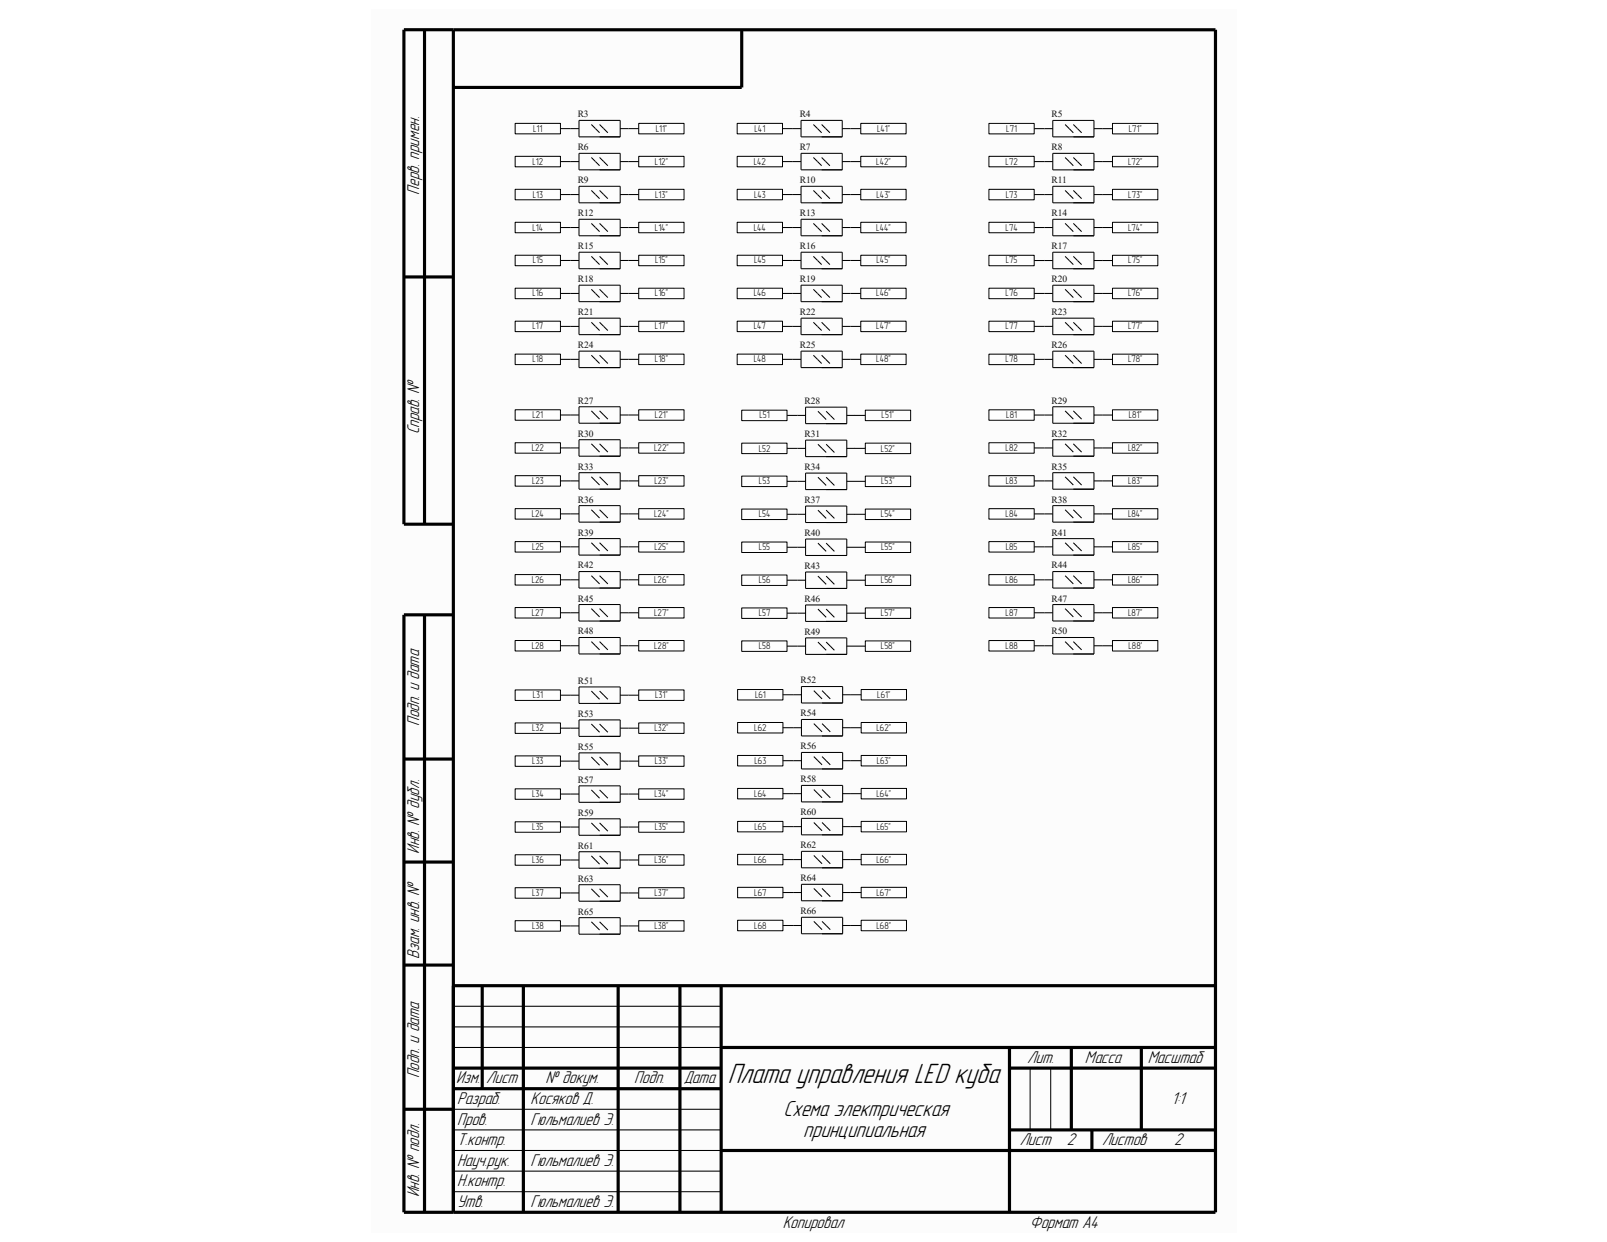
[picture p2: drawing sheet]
<svg xmlns="http://www.w3.org/2000/svg" width="279mm" height="216mm" viewBox="0 0 279 216" stroke-linecap="round" stroke-linejoin="round" font-family="sans-serif">
<path d="M64.5 1.6h150.4v212.7h-150.4z" fill-rule="evenodd" fill="#fcfcfc"/>
<g fill="none" stroke="#000" stroke-width=".55">
<path d="M73.8 5.2v85.9M78.8 5.2v205.5M129 5.2v10h-50.2M70.2 48.1h8.6M78.8 91.1h-8.6v-85.9h141.1v205.5h-141.1v-103.8h8.6M73.8 106.9v103.8M70.2 131.9h8.6M70.2 149.9h8.6M70.2 167.8h8.6M78.8 171.3h132.5M83.8 171.3v18M91 171.3v39.4"/>
<path d="M107.5 171.3v39.4M118.2 171.3v39.4M125.4 171.3v39.4M70.2 192.8h8.6M78.8 185.7h46.6M78.8 189.3h46.6M125.4 182.1h85.9M125.4 200h85.9M175.5 185.7h35.8M175.5 182.1v28.6M175.5 196.4h35.8M186.3 182.1v14.3"/>
<path d="M189.8 196.4v3.6M198.4 182.1v14.3"/>
</g>
<path d="M78.8 178.5h46.6M78.8 174.9h46.6M78.8 200h46.6M78.8 196.4h46.6M78.8 192.8h46.6M78.8 182.1h46.6M179.1 185.7v10.7M182.7 185.7v10.7M78.8 207.2h46.6M78.8 203.6h46.6" fill="none" stroke="#000" stroke-width=".18"/>
<path d="M89.6 21.4h7.8v1.9h-7.8z" fill-rule="evenodd" fill="#fefefe"/>
<path d="M89.6 21.4h7.8v1.9h-7.8z" fill="none" stroke="#000" stroke-width=".17"/>
<path d="M89.6 27.2h7.8v1.8h-7.8z" fill-rule="evenodd" fill="#fefefe"/>
<path d="M89.6 27.2h7.8v1.8h-7.8z" fill="none" stroke="#000" stroke-width=".17"/>
<path d="M89.6 32.9h7.8v1.8h-7.8z" fill-rule="evenodd" fill="#fefefe"/>
<path d="M89.6 32.9h7.8v1.8h-7.8z" fill="none" stroke="#000" stroke-width=".17"/>
<path d="M89.6 38.6h7.8v1.9h-7.8z" fill-rule="evenodd" fill="#fefefe"/>
<path d="M89.6 38.6h7.8v1.9h-7.8z" fill="none" stroke="#000" stroke-width=".17"/>
<path d="M89.6 44.4h7.8v1.8h-7.8z" fill-rule="evenodd" fill="#fefefe"/>
<path d="M89.6 44.4h7.8v1.8h-7.8z" fill="none" stroke="#000" stroke-width=".17"/>
<path d="M89.6 50.1h7.8v1.8h-7.8z" fill-rule="evenodd" fill="#fefefe"/>
<path d="M89.6 50.1h7.8v1.8h-7.8z" fill="none" stroke="#000" stroke-width=".17"/>
<path d="M89.6 55.8h7.8v1.8h-7.8z" fill-rule="evenodd" fill="#fefefe"/>
<path d="M89.6 55.8h7.8v1.8h-7.8z" fill="none" stroke="#000" stroke-width=".17"/>
<path d="M89.6 61.6h7.8v1.8h-7.8z" fill-rule="evenodd" fill="#fefefe"/>
<path d="M89.6 61.6h7.8v1.8h-7.8z" fill="none" stroke="#000" stroke-width=".17"/>
<path d="M89.6 71.2h7.8v1.9h-7.8z" fill-rule="evenodd" fill="#fefefe"/>
<path d="M89.6 71.2h7.8v1.9h-7.8z" fill="none" stroke="#000" stroke-width=".17"/>
<path d="M89.6 77h7.8v1.8h-7.8z" fill-rule="evenodd" fill="#fefefe"/>
<path d="M89.6 77h7.8v1.8h-7.8z" fill="none" stroke="#000" stroke-width=".17"/>
<path d="M89.6 82.7h7.8v1.8h-7.8z" fill-rule="evenodd" fill="#fefefe"/>
<path d="M89.6 82.7h7.8v1.8h-7.8z" fill="none" stroke="#000" stroke-width=".17"/>
<path d="M89.6 88.4h7.8v1.8h-7.8z" fill-rule="evenodd" fill="#fefefe"/>
<path d="M89.6 88.4h7.8v1.8h-7.8z" fill="none" stroke="#000" stroke-width=".17"/>
<path d="M89.6 94.1h7.8v1.9h-7.8z" fill-rule="evenodd" fill="#fefefe"/>
<path d="M89.6 94.1h7.8v1.9h-7.8z" fill="none" stroke="#000" stroke-width=".17"/>
<path d="M89.6 99.9h7.8v1.8h-7.8z" fill-rule="evenodd" fill="#fefefe"/>
<path d="M89.6 99.9h7.8v1.8h-7.8z" fill="none" stroke="#000" stroke-width=".17"/>
<path d="M89.6 105.6h7.8v1.8h-7.8z" fill-rule="evenodd" fill="#fefefe"/>
<path d="M89.6 105.6h7.8v1.8h-7.8z" fill="none" stroke="#000" stroke-width=".17"/>
<path d="M89.6 111.3h7.8v1.9h-7.8z" fill-rule="evenodd" fill="#fefefe"/>
<path d="M89.6 111.3h7.8v1.9h-7.8z" fill="none" stroke="#000" stroke-width=".17"/>
<path d="M89.6 119.9h7.8v1.9h-7.8z" fill-rule="evenodd" fill="#fefefe"/>
<path d="M89.6 119.9h7.8v1.9h-7.8z" fill="none" stroke="#000" stroke-width=".17"/>
<path d="M89.6 125.7h7.8v1.8h-7.8z" fill-rule="evenodd" fill="#fefefe"/>
<path d="M89.6 125.7h7.8v1.8h-7.8z" fill="none" stroke="#000" stroke-width=".17"/>
<path d="M89.6 131.4h7.8v1.8h-7.8z" fill-rule="evenodd" fill="#fefefe"/>
<path d="M89.6 131.4h7.8v1.8h-7.8z" fill="none" stroke="#000" stroke-width=".17"/>
<path d="M89.6 137.1h7.8v1.8h-7.8z" fill-rule="evenodd" fill="#fefefe"/>
<path d="M89.6 137.1h7.8v1.8h-7.8z" fill="none" stroke="#000" stroke-width=".17"/>
<path d="M89.6 142.9h7.8v1.8h-7.8z" fill-rule="evenodd" fill="#fefefe"/>
<path d="M89.6 142.9h7.8v1.8h-7.8z" fill="none" stroke="#000" stroke-width=".17"/>
<path d="M89.6 148.6h7.8v1.8h-7.8z" fill-rule="evenodd" fill="#fefefe"/>
<path d="M89.6 148.6h7.8v1.8h-7.8z" fill="none" stroke="#000" stroke-width=".17"/>
<path d="M89.6 154.3h7.8v1.8h-7.8z" fill-rule="evenodd" fill="#fefefe"/>
<path d="M89.6 154.3h7.8v1.8h-7.8z" fill="none" stroke="#000" stroke-width=".17"/>
<path d="M89.6 160h7.8v1.9h-7.8z" fill-rule="evenodd" fill="#fefefe"/>
<path d="M89.6 160h7.8v1.9h-7.8z" fill="none" stroke="#000" stroke-width=".17"/>
<path d="M128.2 21.4h7.8v1.9h-7.8z" fill-rule="evenodd" fill="#fefefe"/>
<path d="M128.2 21.4h7.8v1.9h-7.8z" fill="none" stroke="#000" stroke-width=".17"/>
<path d="M128.2 27.2h7.8v1.8h-7.8z" fill-rule="evenodd" fill="#fefefe"/>
<path d="M128.2 27.2h7.8v1.8h-7.8z" fill="none" stroke="#000" stroke-width=".17"/>
<path d="M128.2 32.9h7.8v1.8h-7.8z" fill-rule="evenodd" fill="#fefefe"/>
<path d="M128.2 32.9h7.8v1.8h-7.8z" fill="none" stroke="#000" stroke-width=".17"/>
<path d="M128.2 38.6h7.8v1.9h-7.8z" fill-rule="evenodd" fill="#fefefe"/>
<path d="M128.2 38.6h7.8v1.9h-7.8z" fill="none" stroke="#000" stroke-width=".17"/>
<path d="M128.2 44.4h7.8v1.8h-7.8z" fill-rule="evenodd" fill="#fefefe"/>
<path d="M128.2 44.4h7.8v1.8h-7.8z" fill="none" stroke="#000" stroke-width=".17"/>
<path d="M128.2 50.1h7.8v1.8h-7.8z" fill-rule="evenodd" fill="#fefefe"/>
<path d="M128.2 50.1h7.8v1.8h-7.8z" fill="none" stroke="#000" stroke-width=".17"/>
<path d="M128.2 55.8h7.8v1.8h-7.8z" fill-rule="evenodd" fill="#fefefe"/>
<path d="M128.2 55.8h7.8v1.8h-7.8z" fill="none" stroke="#000" stroke-width=".17"/>
<path d="M128.2 61.6h7.8v1.8h-7.8z" fill-rule="evenodd" fill="#fefefe"/>
<path d="M128.2 61.6h7.8v1.8h-7.8z" fill="none" stroke="#000" stroke-width=".17"/>
<path d="M129 71.3h7.8v1.8h-7.8z" fill-rule="evenodd" fill="#fefefe"/>
<path d="M129 71.3h7.8v1.8h-7.8z" fill="none" stroke="#000" stroke-width=".17"/>
<path d="M129 77h7.8v1.9h-7.8z" fill-rule="evenodd" fill="#fefefe"/>
<path d="M129 77h7.8v1.9h-7.8z" fill="none" stroke="#000" stroke-width=".17"/>
<path d="M129 82.8h7.8v1.8h-7.8z" fill-rule="evenodd" fill="#fefefe"/>
<path d="M129 82.8h7.8v1.8h-7.8z" fill="none" stroke="#000" stroke-width=".17"/>
<path d="M129 88.5h7.8v1.8h-7.8z" fill-rule="evenodd" fill="#fefefe"/>
<path d="M129 88.5h7.8v1.8h-7.8z" fill="none" stroke="#000" stroke-width=".17"/>
<path d="M129 94.2h7.8v1.8h-7.8z" fill-rule="evenodd" fill="#fefefe"/>
<path d="M129 94.2h7.8v1.8h-7.8z" fill="none" stroke="#000" stroke-width=".17"/>
<path d="M129 100h7.8v1.8h-7.8z" fill-rule="evenodd" fill="#fefefe"/>
<path d="M129 100h7.8v1.8h-7.8z" fill="none" stroke="#000" stroke-width=".17"/>
<path d="M129 105.7h7.8v1.8h-7.8z" fill-rule="evenodd" fill="#fefefe"/>
<path d="M129 105.7h7.8v1.8h-7.8z" fill="none" stroke="#000" stroke-width=".17"/>
<path d="M129 111.4h7.8v1.8h-7.8z" fill-rule="evenodd" fill="#fefefe"/>
<path d="M129 111.4h7.8v1.8h-7.8z" fill="none" stroke="#000" stroke-width=".17"/>
<path d="M128.2 119.9h7.9v1.8h-7.9z" fill-rule="evenodd" fill="#fefefe"/>
<path d="M128.2 119.9h7.9v1.8h-7.9z" fill="none" stroke="#000" stroke-width=".17"/>
<path d="M128.2 125.6h7.9v1.8h-7.9z" fill-rule="evenodd" fill="#fefefe"/>
<path d="M128.2 125.6h7.9v1.8h-7.9z" fill="none" stroke="#000" stroke-width=".17"/>
<path d="M128.2 131.3h7.9v1.8h-7.9z" fill-rule="evenodd" fill="#fefefe"/>
<path d="M128.2 131.3h7.9v1.8h-7.9z" fill="none" stroke="#000" stroke-width=".17"/>
<path d="M128.2 137.1h7.9v1.8h-7.9z" fill-rule="evenodd" fill="#fefefe"/>
<path d="M128.2 137.1h7.9v1.8h-7.9z" fill="none" stroke="#000" stroke-width=".17"/>
<path d="M128.2 142.8h7.9v1.8h-7.9z" fill-rule="evenodd" fill="#fefefe"/>
<path d="M128.2 142.8h7.9v1.8h-7.9z" fill="none" stroke="#000" stroke-width=".17"/>
<path d="M128.2 148.5h7.9v1.8h-7.9z" fill-rule="evenodd" fill="#fefefe"/>
<path d="M128.2 148.5h7.9v1.8h-7.9z" fill="none" stroke="#000" stroke-width=".17"/>
<path d="M128.2 154.2h7.9v1.9h-7.9z" fill-rule="evenodd" fill="#fefefe"/>
<path d="M128.2 154.2h7.9v1.9h-7.9z" fill="none" stroke="#000" stroke-width=".17"/>
<path d="M128.2 160h7.9v1.8h-7.9z" fill-rule="evenodd" fill="#fefefe"/>
<path d="M128.2 160h7.9v1.8h-7.9z" fill="none" stroke="#000" stroke-width=".17"/>
<path d="M171.9 21.5h7.9v1.8h-7.9z" fill-rule="evenodd" fill="#fefefe"/>
<path d="M171.9 21.5h7.9v1.8h-7.9z" fill="none" stroke="#000" stroke-width=".17"/>
<path d="M171.9 27.2h7.9v1.8h-7.9z" fill-rule="evenodd" fill="#fefefe"/>
<path d="M171.9 27.2h7.9v1.8h-7.9z" fill="none" stroke="#000" stroke-width=".17"/>
<path d="M171.9 32.9h7.9v1.8h-7.9z" fill-rule="evenodd" fill="#fefefe"/>
<path d="M171.9 32.9h7.9v1.8h-7.9z" fill="none" stroke="#000" stroke-width=".17"/>
<path d="M171.9 38.6h7.9v1.9h-7.9z" fill-rule="evenodd" fill="#fefefe"/>
<path d="M171.9 38.6h7.9v1.9h-7.9z" fill="none" stroke="#000" stroke-width=".17"/>
<path d="M171.9 44.4h7.9v1.8h-7.9z" fill-rule="evenodd" fill="#fefefe"/>
<path d="M171.9 44.4h7.9v1.8h-7.9z" fill="none" stroke="#000" stroke-width=".17"/>
<path d="M171.9 50.1h7.9v1.8h-7.9z" fill-rule="evenodd" fill="#fefefe"/>
<path d="M171.9 50.1h7.9v1.8h-7.9z" fill="none" stroke="#000" stroke-width=".17"/>
<path d="M171.9 55.8h7.9v1.8h-7.9z" fill-rule="evenodd" fill="#fefefe"/>
<path d="M171.9 55.8h7.9v1.8h-7.9z" fill="none" stroke="#000" stroke-width=".17"/>
<path d="M171.9 61.6h7.9v1.8h-7.9z" fill-rule="evenodd" fill="#fefefe"/>
<path d="M171.9 61.6h7.9v1.8h-7.9z" fill="none" stroke="#000" stroke-width=".17"/>
<path d="M171.9 71.2h7.9v1.9h-7.9z" fill-rule="evenodd" fill="#fefefe"/>
<path d="M171.9 71.2h7.9v1.9h-7.9z" fill="none" stroke="#000" stroke-width=".17"/>
<path d="M171.9 77h7.9v1.8h-7.9z" fill-rule="evenodd" fill="#fefefe"/>
<path d="M171.9 77h7.9v1.8h-7.9z" fill="none" stroke="#000" stroke-width=".17"/>
<path d="M171.9 82.7h7.9v1.8h-7.9z" fill-rule="evenodd" fill="#fefefe"/>
<path d="M171.9 82.7h7.9v1.8h-7.9z" fill="none" stroke="#000" stroke-width=".17"/>
<path d="M171.9 88.4h7.9v1.8h-7.9z" fill-rule="evenodd" fill="#fefefe"/>
<path d="M171.9 88.4h7.9v1.8h-7.9z" fill="none" stroke="#000" stroke-width=".17"/>
<path d="M171.9 94.1h7.9v1.9h-7.9z" fill-rule="evenodd" fill="#fefefe"/>
<path d="M171.9 94.1h7.9v1.9h-7.9z" fill="none" stroke="#000" stroke-width=".17"/>
<path d="M171.9 99.9h7.9v1.8h-7.9z" fill-rule="evenodd" fill="#fefefe"/>
<path d="M171.9 99.9h7.9v1.8h-7.9z" fill="none" stroke="#000" stroke-width=".17"/>
<path d="M171.9 105.6h7.9v1.8h-7.9z" fill-rule="evenodd" fill="#fefefe"/>
<path d="M171.9 105.6h7.9v1.8h-7.9z" fill="none" stroke="#000" stroke-width=".17"/>
<path d="M171.9 111.3h7.9v1.9h-7.9z" fill-rule="evenodd" fill="#fefefe"/>
<path d="M171.9 111.3h7.9v1.9h-7.9z" fill="none" stroke="#000" stroke-width=".17"/>
<g fill="none" stroke="#000" stroke-width=".18">
<path d="M99.2 22.4h1.5M99.2 28.1h1.5M99.2 33.8h1.5M99.2 39.5h1.5M100.7 20.9h7.1v2.9h-7.1zM100.7 26.7h7.1v2.8h-7.1zM100.7 32.4h7.1v2.9h-7.1zM100.7 38.1h7.1v2.9h-7.1zM102.8 21.6l1.4 1.5M102.8 27.4l1.4 1.4M102.8 33.1l1.4 1.4M102.8 38.8l1.4 1.5"/>
<path d="M104.2 21.6l1.5 1.5M104.2 27.4l1.5 1.4M104.2 33.1l1.5 1.4M104.2 38.8l1.5 1.5M107.8 22.4h1.5M107.8 28.1h1.5M107.8 33.8h1.5M107.8 39.5h1.5M99.2 45.3h1.5M99.2 51h1.5M99.2 56.7h1.5M100.7 43.8h7.1v2.9h-7.1z"/>
<path d="M100.7 49.6h7.1v2.8h-7.1zM100.7 55.3h7.1v2.9h-7.1zM102.8 44.6l1.4 1.4M102.8 50.3l1.4 1.4M102.8 56l1.4 1.5M104.2 44.6l1.5 1.4M104.2 50.3l1.5 1.4M104.2 56l1.5 1.5M107.8 45.3h1.5M107.8 51h1.5M107.8 56.7h1.5M99.2 62.5h1.5"/>
<path d="M99.2 72.1h1.5M99.2 77.9h1.5M100.7 61h7.1v2.9h-7.1zM100.7 70.7h7.1v2.9h-7.1zM100.7 76.4h7.1v2.9h-7.1zM102.8 61.8l1.4 1.4M102.8 71.4l1.4 1.5M102.8 77.2l1.4 1.4M104.2 61.8l1.5 1.4M104.2 71.4l1.5 1.5M104.2 77.2l1.5 1.4M107.8 62.5h1.5"/>
<path d="M107.8 72.1h1.5M107.8 77.9h1.5M99.2 83.6h1.5M99.2 89.3h1.5M99.2 95.1h1.5M100.7 93.6h7.1v2.9h-7.1zM100.7 99.4h7.1v2.8h-7.1zM100.7 82.2h7.1v2.8h-7.1zM100.7 87.9h7.1v2.9h-7.1zM102.8 82.9l1.4 1.4M102.8 88.6l1.4 1.4M102.8 94.3l1.4 1.5"/>
<path d="M104.2 82.9l1.5 1.4M104.2 88.6l1.5 1.4M104.2 94.3l1.5 1.5M107.8 83.6h1.5M107.8 89.3h1.5M107.8 95.1h1.5M99.2 100.8h1.5M99.2 106.5h1.5M99.2 112.3h1.5M100.7 105.1h7.1v2.9h-7.1zM100.7 110.8h7.1v2.9h-7.1zM100.7 119.4h7.1v2.9h-7.1z"/>
<path d="M102.8 100.1l1.4 1.4M102.8 105.8l1.4 1.4M102.8 111.5l1.4 1.5M104.2 100.1l1.5 1.4M104.2 105.8l1.5 1.4M104.2 111.5l1.5 1.5M107.8 100.8h1.5M107.8 106.5h1.5M107.8 112.3h1.5M99.2 120.8h1.5M99.2 126.6h1.5M99.2 132.3h1.5"/>
<path d="M99.2 138h1.5M100.7 125.1h7.1v2.9h-7.1zM100.7 130.9h7.1v2.8h-7.1zM100.7 136.6h7.1v2.9h-7.1zM102.8 120.1l1.4 1.5M102.8 125.9l1.4 1.4M102.8 131.6l1.4 1.4M102.8 137.3l1.4 1.5M104.2 120.1l1.5 1.5M104.2 125.9l1.5 1.4M104.2 131.6l1.5 1.4M104.2 137.3l1.5 1.5"/>
<path d="M107.8 120.8h1.5M107.8 126.6h1.5M107.8 132.3h1.5M107.8 138h1.5M99.2 143.8h1.5M99.2 149.5h1.5M99.2 155.2h1.5M100.7 142.3h7.1v2.9h-7.1zM100.7 148.1h7.1v2.8h-7.1zM100.7 153.8h7.1v2.9h-7.1zM100.7 159.5h7.1v2.9h-7.1zM102.8 143l1.4 1.5"/>
<path d="M102.8 148.8l1.4 1.4M102.8 154.5l1.4 1.4M104.2 143l1.5 1.5M104.2 148.8l1.5 1.4M104.2 154.5l1.5 1.4M107.8 143.8h1.5M107.8 149.5h1.5M107.8 155.2h1.5M99.2 161h1.5M102.8 160.2l1.4 1.5M104.2 160.2l1.5 1.5M107.8 161h1.5"/>
</g>
<path d="M111.1 21.4h7.8v1.9h-7.8z" fill-rule="evenodd" fill="#fefefe"/>
<path d="M111.1 21.4h7.8v1.9h-7.8z" fill="none" stroke="#000" stroke-width=".17"/>
<path d="M111.1 27.2h7.8v1.8h-7.8z" fill-rule="evenodd" fill="#fefefe"/>
<path d="M111.1 27.2h7.8v1.8h-7.8z" fill="none" stroke="#000" stroke-width=".17"/>
<path d="M111.1 32.9h7.8v1.8h-7.8z" fill-rule="evenodd" fill="#fefefe"/>
<path d="M111.1 32.9h7.8v1.8h-7.8z" fill="none" stroke="#000" stroke-width=".17"/>
<path d="M111.1 38.6h7.8v1.9h-7.8z" fill-rule="evenodd" fill="#fefefe"/>
<path d="M111.1 38.6h7.8v1.9h-7.8z" fill="none" stroke="#000" stroke-width=".17"/>
<path d="M111.1 44.4h7.8v1.8h-7.8z" fill-rule="evenodd" fill="#fefefe"/>
<path d="M111.1 44.4h7.8v1.8h-7.8z" fill="none" stroke="#000" stroke-width=".17"/>
<path d="M111.1 50.1h7.8v1.8h-7.8z" fill-rule="evenodd" fill="#fefefe"/>
<path d="M111.1 50.1h7.8v1.8h-7.8z" fill="none" stroke="#000" stroke-width=".17"/>
<path d="M111.1 55.8h7.8v1.8h-7.8z" fill-rule="evenodd" fill="#fefefe"/>
<path d="M111.1 55.8h7.8v1.8h-7.8z" fill="none" stroke="#000" stroke-width=".17"/>
<path d="M111.1 61.6h7.8v1.8h-7.8z" fill-rule="evenodd" fill="#fefefe"/>
<path d="M111.1 61.6h7.8v1.8h-7.8z" fill="none" stroke="#000" stroke-width=".17"/>
<g fill="none" stroke="#000" stroke-width=".18">
<path d="M137.8 22.4h1.5M137.8 28.1h1.5M137.8 33.8h1.5M137.8 39.5h1.5M139.3 20.9h7.1v2.9h-7.1zM139.3 26.7h7.1v2.8h-7.1zM139.3 32.4h7.1v2.9h-7.1zM139.3 38.1h7.1v2.9h-7.1zM141.4 21.6l1.5 1.5M141.4 27.4l1.5 1.4M141.4 33.1l1.5 1.4M141.4 38.8l1.5 1.5"/>
<path d="M142.9 21.6l1.4 1.5M142.9 27.4l1.4 1.4M142.9 33.1l1.4 1.4M142.9 38.8l1.4 1.5M146.4 22.4h1.5M146.4 28.1h1.5M146.4 33.8h1.5M146.4 39.5h1.5M181.6 22.4h1.4M181.6 28.1h1.4M181.6 33.8h1.4M181.6 39.5h1.4"/>
<path d="M183 20.9h7.2v2.9h-7.2zM183 26.7h7.2v2.8h-7.2zM183 32.4h7.2v2.9h-7.2zM183 38.1h7.2v2.9h-7.2zM185.2 21.6l1.4 1.5M185.2 27.4l1.4 1.4M185.2 33.1l1.4 1.4M185.2 38.8l1.4 1.5M186.6 21.6l1.5 1.5M186.6 27.4l1.5 1.4M186.6 33.1l1.5 1.4M186.6 38.8l1.5 1.5"/>
<path d="M190.2 22.4h1.4M190.2 28.1h1.4M190.2 33.8h1.4M190.2 39.5h1.4M137.8 45.3h1.5M137.8 51h1.5M137.8 56.7h1.5M139.3 43.8h7.1v2.9h-7.1zM139.3 49.6h7.1v2.8h-7.1zM139.3 55.3h7.1v2.9h-7.1zM141.4 44.6l1.5 1.4M141.4 50.3l1.5 1.4"/>
<path d="M141.4 56l1.5 1.5M142.9 44.6l1.4 1.4M142.9 50.3l1.4 1.4M142.9 56l1.4 1.5M146.4 45.3h1.5M146.4 51h1.5M146.4 56.7h1.5M181.6 45.3h1.4M181.6 51h1.4M181.6 56.7h1.4M183 43.8h7.2v2.9h-7.2zM183 49.6h7.2v2.8h-7.2z"/>
<path d="M183 55.3h7.2v2.9h-7.2zM185.2 44.6l1.4 1.4M185.2 50.3l1.4 1.4M185.2 56l1.4 1.5M186.6 44.6l1.5 1.4M186.6 50.3l1.5 1.4M186.6 56l1.5 1.5M190.2 45.3h1.4M190.2 51h1.4M190.2 56.7h1.4M137.8 62.5h1.5M138.6 72.2h1.5"/>
<path d="M138.6 77.9h1.5M139.3 61h7.1v2.9h-7.1zM140.1 70.8h7.1v2.8h-7.1zM140.1 76.5h7.1v2.9h-7.1zM141.4 61.8l1.5 1.4M142.2 71.5l1.4 1.4M142.2 77.2l1.4 1.5M142.9 61.8l1.4 1.4M143.6 71.5l1.5 1.4M143.6 77.2l1.5 1.5M146.4 62.5h1.5M147.2 72.2h1.5"/>
<path d="M147.2 77.9h1.5M181.6 62.5h1.4M181.6 72.1h1.4M181.6 77.9h1.4M183 61h7.2v2.9h-7.2zM183 70.7h7.2v2.9h-7.2zM183 76.4h7.2v2.9h-7.2zM185.2 61.8l1.4 1.4M185.2 71.4l1.4 1.5M185.2 77.2l1.4 1.4M186.6 61.8l1.5 1.4M186.6 71.4l1.5 1.5"/>
<path d="M186.6 77.2l1.5 1.4M190.2 62.5h1.4M190.2 72.1h1.4M190.2 77.9h1.4M138.6 83.7h1.5M138.6 89.4h1.5M138.6 95.1h1.5M140.1 82.2h7.1v2.9h-7.1zM140.1 88h7.1v2.8h-7.1zM140.1 93.7h7.1v2.9h-7.1zM140.1 99.4h7.1v2.9h-7.1zM142.2 83l1.4 1.4"/>
<path d="M142.2 88.7l1.4 1.4M142.2 94.4l1.4 1.4M143.6 83l1.5 1.4M143.6 88.7l1.5 1.4M143.6 94.4l1.5 1.4M147.2 83.7h1.5M147.2 89.4h1.5M147.2 95.1h1.5M181.6 83.6h1.4M181.6 89.3h1.4M181.6 95.1h1.4M183 82.2h7.2v2.8h-7.2z"/>
<path d="M183 87.9h7.2v2.9h-7.2zM183 93.6h7.2v2.9h-7.2zM183 99.4h7.2v2.8h-7.2zM185.2 82.9l1.4 1.4M185.2 88.6l1.4 1.5M185.2 94.4l1.4 1.4M186.6 82.9l1.5 1.4M186.6 88.6l1.5 1.5M186.6 94.4l1.5 1.4M190.2 83.6h1.4M190.2 89.3h1.4M190.2 95.1h1.4"/>
<path d="M138.6 100.9h1.5M138.6 106.6h1.5M138.6 112.3h1.5M139.3 119.3h7.2v2.9h-7.2zM140.1 105.2h7.1v2.8h-7.1zM140.1 110.9h7.1v2.9h-7.1zM142.2 100.1l1.4 1.5M142.2 105.9l1.4 1.4M142.2 111.6l1.4 1.4M143.6 100.1l1.5 1.5M143.6 105.9l1.5 1.4M143.6 111.6l1.5 1.4"/>
<path d="M147.2 100.9h1.5M147.2 106.6h1.5M147.2 112.3h1.5M181.6 100.8h1.4M181.6 106.5h1.4M181.6 112.3h1.4M183 105.1h7.2v2.8h-7.2zM183 110.8h7.2v2.9h-7.2zM185.2 100.1l1.4 1.4M185.2 105.8l1.4 1.4M185.2 111.5l1.4 1.5M186.6 100.1l1.5 1.4"/>
<path d="M186.6 105.8l1.5 1.4M186.6 111.5l1.5 1.5M190.2 100.8h1.4M190.2 106.5h1.4M190.2 112.3h1.4M137.9 120.8h1.4M137.9 126.5h1.4M137.9 132.2h1.4M137.9 138h1.4M139.3 125.1h7.2v2.8h-7.2zM139.3 130.8h7.2v2.9h-7.2zM139.3 136.5h7.2v2.9h-7.2z"/>
<path d="M141.5 120.1l1.4 1.4M141.5 125.8l1.4 1.4M141.5 131.5l1.4 1.4M141.5 137.2l1.4 1.5M142.9 120.1l1.5 1.4M142.9 125.8l1.5 1.4M142.9 131.5l1.5 1.4M142.9 137.2l1.5 1.5M146.5 120.8h1.4M146.5 126.5h1.4M146.5 132.2h1.4M146.5 138h1.4"/>
<path d="M137.9 143.7h1.4M137.9 149.4h1.4M137.9 155.2h1.4M139.3 142.3h7.2v2.8h-7.2zM139.3 148h7.2v2.9h-7.2zM139.3 153.7h7.2v2.9h-7.2zM139.3 159.5h7.2v2.8h-7.2zM141.5 143l1.4 1.4M141.5 148.7l1.4 1.4M141.5 154.4l1.4 1.5M142.9 143l1.5 1.4M142.9 148.7l1.5 1.4"/>
<path d="M142.9 154.4l1.5 1.5M146.5 143.7h1.4M146.5 149.4h1.4M146.5 155.2h1.4M137.9 160.9h1.4M141.5 160.2l1.4 1.4M142.9 160.2l1.5 1.4M146.5 160.9h1.4"/>
</g>
<path d="M111.1 71.2h7.8v1.9h-7.8z" fill-rule="evenodd" fill="#fefefe"/>
<path d="M111.1 71.2h7.8v1.9h-7.8z" fill="none" stroke="#000" stroke-width=".17"/>
<path d="M111.1 77h7.8v1.8h-7.8z" fill-rule="evenodd" fill="#fefefe"/>
<path d="M111.1 77h7.8v1.8h-7.8z" fill="none" stroke="#000" stroke-width=".17"/>
<path d="M111.1 82.7h7.8v1.8h-7.8z" fill-rule="evenodd" fill="#fefefe"/>
<path d="M111.1 82.7h7.8v1.8h-7.8z" fill="none" stroke="#000" stroke-width=".17"/>
<path d="M111.1 88.4h7.8v1.8h-7.8z" fill-rule="evenodd" fill="#fefefe"/>
<path d="M111.1 88.4h7.8v1.8h-7.8z" fill="none" stroke="#000" stroke-width=".17"/>
<path d="M111.1 94.1h7.8v1.9h-7.8z" fill-rule="evenodd" fill="#fefefe"/>
<path d="M111.1 94.1h7.8v1.9h-7.8z" fill="none" stroke="#000" stroke-width=".17"/>
<path d="M111.1 99.9h7.8v1.8h-7.8z" fill-rule="evenodd" fill="#fefefe"/>
<path d="M111.1 99.9h7.8v1.8h-7.8z" fill="none" stroke="#000" stroke-width=".17"/>
<path d="M111.1 105.6h7.8v1.8h-7.8z" fill-rule="evenodd" fill="#fefefe"/>
<path d="M111.1 105.6h7.8v1.8h-7.8z" fill="none" stroke="#000" stroke-width=".17"/>
<path d="M111.1 111.3h7.8v1.9h-7.8z" fill-rule="evenodd" fill="#fefefe"/>
<path d="M111.1 111.3h7.8v1.9h-7.8z" fill="none" stroke="#000" stroke-width=".17"/>
<path d="M111.1 119.9h7.8v1.9h-7.8z" fill-rule="evenodd" fill="#fefefe"/>
<path d="M111.1 119.9h7.8v1.9h-7.8z" fill="none" stroke="#000" stroke-width=".17"/>
<path d="M111.1 125.7h7.8v1.8h-7.8z" fill-rule="evenodd" fill="#fefefe"/>
<path d="M111.1 125.7h7.8v1.8h-7.8z" fill="none" stroke="#000" stroke-width=".17"/>
<path d="M111.1 131.4h7.8v1.8h-7.8z" fill-rule="evenodd" fill="#fefefe"/>
<path d="M111.1 131.4h7.8v1.8h-7.8z" fill="none" stroke="#000" stroke-width=".17"/>
<path d="M111.1 137.1h7.8v1.8h-7.8z" fill-rule="evenodd" fill="#fefefe"/>
<path d="M111.1 137.1h7.8v1.8h-7.8z" fill="none" stroke="#000" stroke-width=".17"/>
<path d="M111.1 142.9h7.8v1.8h-7.8z" fill-rule="evenodd" fill="#fefefe"/>
<path d="M111.1 142.9h7.8v1.8h-7.8z" fill="none" stroke="#000" stroke-width=".17"/>
<path d="M111.1 148.6h7.8v1.8h-7.8z" fill-rule="evenodd" fill="#fefefe"/>
<path d="M111.1 148.6h7.8v1.8h-7.8z" fill="none" stroke="#000" stroke-width=".17"/>
<path d="M111.1 154.3h7.8v1.8h-7.8z" fill-rule="evenodd" fill="#fefefe"/>
<path d="M111.1 154.3h7.8v1.8h-7.8z" fill="none" stroke="#000" stroke-width=".17"/>
<path d="M111.1 160h7.8v1.9h-7.8z" fill-rule="evenodd" fill="#fefefe"/>
<path d="M111.1 160h7.8v1.9h-7.8z" fill="none" stroke="#000" stroke-width=".17"/>
<path d="M149.7 21.4h7.8v1.9h-7.8z" fill-rule="evenodd" fill="#fefefe"/>
<path d="M149.7 21.4h7.8v1.9h-7.8z" fill="none" stroke="#000" stroke-width=".17"/>
<path d="M149.7 27.2h7.8v1.8h-7.8z" fill-rule="evenodd" fill="#fefefe"/>
<path d="M149.7 27.2h7.8v1.8h-7.8z" fill="none" stroke="#000" stroke-width=".17"/>
<path d="M149.7 32.9h7.8v1.8h-7.8z" fill-rule="evenodd" fill="#fefefe"/>
<path d="M149.7 32.9h7.8v1.8h-7.8z" fill="none" stroke="#000" stroke-width=".17"/>
<path d="M149.7 38.6h7.8v1.9h-7.8z" fill-rule="evenodd" fill="#fefefe"/>
<path d="M149.7 38.6h7.8v1.9h-7.8z" fill="none" stroke="#000" stroke-width=".17"/>
<path d="M149.7 44.4h7.8v1.8h-7.8z" fill-rule="evenodd" fill="#fefefe"/>
<path d="M149.7 44.4h7.8v1.8h-7.8z" fill="none" stroke="#000" stroke-width=".17"/>
<path d="M149.7 50.1h7.8v1.8h-7.8z" fill-rule="evenodd" fill="#fefefe"/>
<path d="M149.7 50.1h7.8v1.8h-7.8z" fill="none" stroke="#000" stroke-width=".17"/>
<path d="M149.7 55.8h7.8v1.8h-7.8z" fill-rule="evenodd" fill="#fefefe"/>
<path d="M149.7 55.8h7.8v1.8h-7.8z" fill="none" stroke="#000" stroke-width=".17"/>
<path d="M149.7 61.6h7.8v1.8h-7.8z" fill-rule="evenodd" fill="#fefefe"/>
<path d="M149.7 61.6h7.8v1.8h-7.8z" fill="none" stroke="#000" stroke-width=".17"/>
<path d="M150.4 71.3h7.9v1.8h-7.9z" fill-rule="evenodd" fill="#fefefe"/>
<path d="M150.4 71.3h7.9v1.8h-7.9z" fill="none" stroke="#000" stroke-width=".17"/>
<path d="M150.4 77h7.9v1.9h-7.9z" fill-rule="evenodd" fill="#fefefe"/>
<path d="M150.4 77h7.9v1.9h-7.9z" fill="none" stroke="#000" stroke-width=".17"/>
<path d="M150.4 82.8h7.9v1.8h-7.9z" fill-rule="evenodd" fill="#fefefe"/>
<path d="M150.4 82.8h7.9v1.8h-7.9z" fill="none" stroke="#000" stroke-width=".17"/>
<path d="M150.4 88.5h7.9v1.8h-7.9z" fill-rule="evenodd" fill="#fefefe"/>
<path d="M150.4 88.5h7.9v1.8h-7.9z" fill="none" stroke="#000" stroke-width=".17"/>
<path d="M150.4 94.2h7.9v1.8h-7.9z" fill-rule="evenodd" fill="#fefefe"/>
<path d="M150.4 94.2h7.9v1.8h-7.9z" fill="none" stroke="#000" stroke-width=".17"/>
<path d="M150.4 100h7.9v1.8h-7.9z" fill-rule="evenodd" fill="#fefefe"/>
<path d="M150.4 100h7.9v1.8h-7.9z" fill="none" stroke="#000" stroke-width=".17"/>
<path d="M150.4 105.7h7.9v1.8h-7.9z" fill-rule="evenodd" fill="#fefefe"/>
<path d="M150.4 105.7h7.9v1.8h-7.9z" fill="none" stroke="#000" stroke-width=".17"/>
<path d="M150.4 111.4h7.9v1.8h-7.9z" fill-rule="evenodd" fill="#fefefe"/>
<path d="M150.4 111.4h7.9v1.8h-7.9z" fill="none" stroke="#000" stroke-width=".17"/>
<path d="M149.7 119.9h7.9v1.8h-7.9z" fill-rule="evenodd" fill="#fefefe"/>
<path d="M149.7 119.9h7.9v1.8h-7.9z" fill="none" stroke="#000" stroke-width=".17"/>
<path d="M149.7 125.6h7.9v1.8h-7.9z" fill-rule="evenodd" fill="#fefefe"/>
<path d="M149.7 125.6h7.9v1.8h-7.9z" fill="none" stroke="#000" stroke-width=".17"/>
<path d="M149.7 131.3h7.9v1.8h-7.9z" fill-rule="evenodd" fill="#fefefe"/>
<path d="M149.7 131.3h7.9v1.8h-7.9z" fill="none" stroke="#000" stroke-width=".17"/>
<path d="M149.7 137.1h7.9v1.8h-7.9z" fill-rule="evenodd" fill="#fefefe"/>
<path d="M149.7 137.1h7.9v1.8h-7.9z" fill="none" stroke="#000" stroke-width=".17"/>
<path d="M149.7 142.8h7.9v1.8h-7.9z" fill-rule="evenodd" fill="#fefefe"/>
<path d="M149.7 142.8h7.9v1.8h-7.9z" fill="none" stroke="#000" stroke-width=".17"/>
<path d="M149.7 148.5h7.9v1.8h-7.9z" fill-rule="evenodd" fill="#fefefe"/>
<path d="M149.7 148.5h7.9v1.8h-7.9z" fill="none" stroke="#000" stroke-width=".17"/>
<path d="M149.7 154.2h7.9v1.9h-7.9z" fill-rule="evenodd" fill="#fefefe"/>
<path d="M149.7 154.2h7.9v1.9h-7.9z" fill="none" stroke="#000" stroke-width=".17"/>
<path d="M149.7 160h7.9v1.8h-7.9z" fill-rule="evenodd" fill="#fefefe"/>
<path d="M149.7 160h7.9v1.8h-7.9z" fill="none" stroke="#000" stroke-width=".17"/>
<path d="M193.4 71.2h7.9v1.9h-7.9z" fill-rule="evenodd" fill="#fefefe"/>
<path d="M193.4 71.2h7.9v1.9h-7.9z" fill="none" stroke="#000" stroke-width=".17"/>
<path d="M193.4 77h7.9v1.8h-7.9z" fill-rule="evenodd" fill="#fefefe"/>
<path d="M193.4 77h7.9v1.8h-7.9z" fill="none" stroke="#000" stroke-width=".17"/>
<path d="M193.4 82.7h7.9v1.8h-7.9z" fill-rule="evenodd" fill="#fefefe"/>
<path d="M193.4 82.7h7.9v1.8h-7.9z" fill="none" stroke="#000" stroke-width=".17"/>
<path d="M193.4 88.4h7.9v1.8h-7.9z" fill-rule="evenodd" fill="#fefefe"/>
<path d="M193.4 88.4h7.9v1.8h-7.9z" fill="none" stroke="#000" stroke-width=".17"/>
<path d="M193.4 94.1h7.9v1.9h-7.9z" fill-rule="evenodd" fill="#fefefe"/>
<path d="M193.4 94.1h7.9v1.9h-7.9z" fill="none" stroke="#000" stroke-width=".17"/>
<path d="M193.4 99.9h7.9v1.8h-7.9z" fill-rule="evenodd" fill="#fefefe"/>
<path d="M193.4 99.9h7.9v1.8h-7.9z" fill="none" stroke="#000" stroke-width=".17"/>
<path d="M193.4 105.6h7.9v1.8h-7.9z" fill-rule="evenodd" fill="#fefefe"/>
<path d="M193.4 105.6h7.9v1.8h-7.9z" fill="none" stroke="#000" stroke-width=".17"/>
<path d="M193.4 111.3h7.9v1.9h-7.9z" fill-rule="evenodd" fill="#fefefe"/>
<path d="M193.4 111.3h7.9v1.9h-7.9z" fill="none" stroke="#000" stroke-width=".17"/>
<path d="M193.4 21.5h7.9v1.8h-7.9z" fill-rule="evenodd" fill="#fefefe"/>
<path d="M193.4 21.5h7.9v1.8h-7.9z" fill="none" stroke="#000" stroke-width=".17"/>
<path d="M193.4 27.2h7.9v1.8h-7.9z" fill-rule="evenodd" fill="#fefefe"/>
<path d="M193.4 27.2h7.9v1.8h-7.9z" fill="none" stroke="#000" stroke-width=".17"/>
<path d="M193.4 32.9h7.9v1.8h-7.9z" fill-rule="evenodd" fill="#fefefe"/>
<path d="M193.4 32.9h7.9v1.8h-7.9z" fill="none" stroke="#000" stroke-width=".17"/>
<path d="M193.4 38.6h7.9v1.9h-7.9z" fill-rule="evenodd" fill="#fefefe"/>
<path d="M193.4 38.6h7.9v1.9h-7.9z" fill="none" stroke="#000" stroke-width=".17"/>
<path d="M193.4 44.4h7.9v1.8h-7.9z" fill-rule="evenodd" fill="#fefefe"/>
<path d="M193.4 44.4h7.9v1.8h-7.9z" fill="none" stroke="#000" stroke-width=".17"/>
<path d="M193.4 50.1h7.9v1.8h-7.9z" fill-rule="evenodd" fill="#fefefe"/>
<path d="M193.4 50.1h7.9v1.8h-7.9z" fill="none" stroke="#000" stroke-width=".17"/>
<path d="M193.4 55.8h7.9v1.8h-7.9z" fill-rule="evenodd" fill="#fefefe"/>
<path d="M193.4 55.8h7.9v1.8h-7.9z" fill="none" stroke="#000" stroke-width=".17"/>
<path d="M193.4 61.6h7.9v1.8h-7.9z" fill-rule="evenodd" fill="#fefefe"/>
<path d="M193.4 61.6h7.9v1.8h-7.9z" fill="none" stroke="#000" stroke-width=".17"/>
<g fill="none" stroke="#000" stroke-width=".18">
<path d="M97.4 28.1h1.8M97.4 39.5h1.8M97.4 33.8h1.8M97.4 22.4h1.8M109.3 28.1h1.8M109.3 39.5h1.8M109.3 33.8h1.8M109.3 22.4h1.8M136 28.1h1.8M136 39.5h1.8M136 33.8h1.8M136 22.4h1.8"/>
<path d="M147.9 28.1h1.8M147.9 39.5h1.8M147.9 33.8h1.8M147.9 22.4h1.8M179.8 28.1h1.8M179.8 39.5h1.8M179.8 33.8h1.8M179.8 22.4h1.8M191.6 28.1h1.8M191.6 39.5h1.8M191.6 33.8h1.8M191.6 22.4h1.8"/>
<path d="M97.4 56.7h1.8M97.4 51h1.8M97.4 45.3h1.8M109.3 56.7h1.8M109.3 51h1.8M109.3 45.3h1.8M136 56.7h1.8M136 51h1.8M136 45.3h1.8M147.9 56.7h1.8M147.9 51h1.8M147.9 45.3h1.8"/>
<path d="M179.8 56.7h1.8M179.8 51h1.8M179.8 45.3h1.8M191.6 56.7h1.8M191.6 51h1.8M191.6 45.3h1.8M97.4 77.9h1.8M97.4 72.1h1.8M97.4 62.5h1.8M109.3 77.9h1.8M109.3 72.1h1.8M109.3 62.5h1.8"/>
<path d="M136 62.5h1.8M136.8 77.9h1.8M136.8 72.2h1.8M147.9 62.5h1.8M148.7 77.9h1.7M148.7 72.2h1.7M179.8 72.1h1.8M179.8 62.5h1.8M179.8 77.9h1.8M191.6 72.1h1.8M191.6 62.5h1.8M191.6 77.9h1.8"/>
<path d="M97.4 95.1h1.8M97.4 89.3h1.8M97.4 83.6h1.8M109.3 95.1h1.8M109.3 89.3h1.8M109.3 83.6h1.8M136.8 95.1h1.8M136.8 89.4h1.8M136.8 83.7h1.8M148.7 95.1h1.7M148.7 89.4h1.7M148.7 83.7h1.7"/>
<path d="M179.8 95.1h1.8M179.8 89.3h1.8M179.8 83.6h1.8M191.6 95.1h1.8M191.6 89.3h1.8M191.6 83.6h1.8M97.4 112.3h1.8M97.4 106.5h1.8M97.4 100.8h1.8M109.3 112.3h1.8M109.3 106.5h1.8M109.3 100.8h1.8"/>
<path d="M136.8 112.3h1.8M136.8 106.6h1.8M136.8 100.9h1.8M148.7 112.3h1.7M148.7 106.6h1.7M148.7 100.9h1.7M179.8 112.3h1.8M179.8 106.5h1.8M179.8 100.8h1.8M191.6 112.3h1.8M191.6 106.5h1.8M191.6 100.8h1.8"/>
<path d="M97.4 138h1.8M97.4 132.3h1.8M97.4 126.6h1.8M97.4 120.8h1.8M109.3 138h1.8M109.3 132.3h1.8M109.3 126.6h1.8M109.3 120.8h1.8M136.1 138h1.8M136.1 132.2h1.8M136.1 126.5h1.8M136.1 120.8h1.8"/>
<path d="M147.9 138h1.8M147.9 132.2h1.8M147.9 126.5h1.8M147.9 120.8h1.8M97.4 155.2h1.8M97.4 149.5h1.8M97.4 143.8h1.8M109.3 155.2h1.8M109.3 149.5h1.8M109.3 143.8h1.8M136.1 155.2h1.8M136.1 149.4h1.8"/>
<path d="M136.1 143.7h1.8M147.9 155.2h1.8M147.9 149.4h1.8M147.9 143.7h1.8M97.4 161h1.8M109.3 161h1.8M136.1 160.9h1.8M147.9 160.9h1.8"/>
</g>
<text font-size="5.2" x="126.5" y="188.2">Плата управления LED куба</text>
<g font-size="4">
<text x="136.2" y="194">Схема электрическая</text>
<text x="139.7" y="197.6">принципиальная</text>
</g>
<g font-size="3.1">
<text x="72.9" y="33.8" transform="rotate(-90 72.9 33.8)">Перв. примен.</text>
<text x="72.9" y="75.5" transform="rotate(-90 72.9 75.5)">Справ. №</text>
<text x="72.9" y="126.2" transform="rotate(-90 72.9 126.2)">Подп. и дата</text>
<text x="72.9" y="148.4" transform="rotate(-90 72.9 148.4)">Инв. № дубл.</text>
<text x="72.9" y="166.7" transform="rotate(-90 72.9 166.7)">Взам. инв. №</text>
<text x="178.6" y="184.8">Лит.</text>
<text x="188.6" y="184.8">Масса</text>
<text x="199.6" y="184.8">Масштаб</text>
<text x="72.9" y="187.5" transform="rotate(-90 72.9 187.5)">Подп. и дата</text>
<text x="79.3" y="188.3">Изм.</text>
<text x="79.5" y="191.9">Разраб.</text>
<text x="84.5" y="188.3">Лист</text>
<text x="92.2" y="191.9">Косяков Д.</text>
<text x="94.8" y="188.3">№ докум.</text>
<text x="110.3" y="188.3">Подп.</text>
<text x="118.9" y="188.3">Дата</text>
<text x="203.7" y="191.9">1:1</text>
<text x="79.5" y="195.5">Пров.</text>
<text x="92.2" y="195.5">Гюльмалиев Э.</text>
<text x="79.5" y="199.1">Т.контр.</text>
<text x="79.5" y="202.7">Науч.рук.</text>
<text x="92.2" y="202.7">Гюльмалиев Э.</text>
<text x="177.3" y="199.1">Лист</text>
<text x="185.5" y="199.1">2</text>
<text x="191.6" y="199.1">Листов</text>
<text x="204.1" y="199.1">2</text>
<text x="72.9" y="208.2" transform="rotate(-90 72.9 208.2)">Инв. № подл.</text>
<text x="79.5" y="209.8">Утв.</text>
<text x="79.5" y="206.2">Н.контр.</text>
<text x="92.2" y="209.8">Гюльмалиев Э.</text>
<text x="136.1" y="213.4">Копировал</text>
<text x="179.1" y="213.4">Формат А4</text>
</g>
<g font-size="1.7">
<text x="92.7" y="22.9">L11</text>
<text x="114" y="22.9">L11&quot;</text>
<text x="131.2" y="22.9">L41</text>
<text x="152.5" y="22.9">L41&quot;</text>
<text x="175" y="22.9">L71</text>
<text x="196.3" y="22.9">L71&quot;</text>
<text x="92.6" y="28.6">L12</text>
<text x="113.9" y="28.6">L12&quot;</text>
<text x="131.1" y="28.6">L42</text>
<text x="152.4" y="28.6">L42&quot;</text>
<text x="174.8" y="28.6">L72</text>
<text x="196.1" y="28.6">L72&quot;</text>
<text x="92.6" y="34.3">L13</text>
<text x="113.9" y="34.3">L13&quot;</text>
<text x="131.1" y="34.3">L43</text>
<text x="152.4" y="34.3">L43&quot;</text>
<text x="174.9" y="34.3">L73</text>
<text x="196.2" y="34.3">L73&quot;</text>
<text x="92.6" y="40.1">L14</text>
<text x="113.9" y="40.1">L14&quot;</text>
<text x="131.1" y="40.1">L44</text>
<text x="152.4" y="40.1">L44&quot;</text>
<text x="174.8" y="40.1">L74</text>
<text x="196.1" y="40.1">L74&quot;</text>
<text x="92.6" y="45.8">L15</text>
<text x="113.9" y="45.8">L15&quot;</text>
<text x="131.1" y="45.8">L45</text>
<text x="152.4" y="45.8">L45&quot;</text>
<text x="174.9" y="45.8">L75</text>
<text x="196.2" y="45.8">L75&quot;</text>
<text x="92.6" y="51.5">L16</text>
<text x="113.9" y="51.5">L16&quot;</text>
<text x="131.1" y="51.5">L46</text>
<text x="152.4" y="51.5">L46&quot;</text>
<text x="174.8" y="51.5">L76</text>
<text x="196.1" y="51.5">L76&quot;</text>
<text x="92.6" y="57.3">L17</text>
<text x="113.9" y="57.3">L17&quot;</text>
<text x="131.1" y="57.3">L47</text>
<text x="152.4" y="57.3">L47&quot;</text>
<text x="174.8" y="57.3">L77</text>
<text x="196.1" y="57.3">L77&quot;</text>
<text x="92.6" y="63">L18</text>
<text x="113.9" y="63">L18&quot;</text>
<text x="131.1" y="63">L48</text>
<text x="152.4" y="63">L48&quot;</text>
<text x="174.8" y="63">L78</text>
<text x="196.1" y="63">L78&quot;</text>
<text x="92.6" y="72.7">L21</text>
<text x="113.9" y="72.7">L21&quot;</text>
<text x="132" y="72.7">L51</text>
<text x="153.3" y="72.7">L51&quot;</text>
<text x="175" y="72.7">L81</text>
<text x="196.3" y="72.7">L81&quot;</text>
<text x="92.5" y="78.4">L22</text>
<text x="113.7" y="78.4">L22&quot;</text>
<text x="131.9" y="78.5">L52</text>
<text x="153.2" y="78.5">L52&quot;</text>
<text x="174.8" y="78.4">L82</text>
<text x="196.1" y="78.4">L82&quot;</text>
<text x="92.5" y="89.9">L24</text>
<text x="92.5" y="84.1">L23</text>
<text x="113.7" y="89.9">L24&quot;</text>
<text x="113.8" y="84.1">L23&quot;</text>
<text x="131.9" y="89.9">L54</text>
<text x="132" y="84.2">L53</text>
<text x="153.2" y="89.9">L54&quot;</text>
<text x="153.2" y="84.2">L53&quot;</text>
<text x="174.8" y="89.9">L84</text>
<text x="174.9" y="84.1">L83</text>
<text x="196.1" y="89.9">L84&quot;</text>
<text x="196.2" y="84.1">L83&quot;</text>
<text x="92.5" y="95.6">L25</text>
<text x="113.8" y="95.6">L25&quot;</text>
<text x="132" y="95.7">L55</text>
<text x="153.2" y="95.7">L55&quot;</text>
<text x="174.9" y="95.6">L85</text>
<text x="196.2" y="95.6">L85&quot;</text>
<text x="92.5" y="101.3">L26</text>
<text x="113.7" y="101.3">L26&quot;</text>
<text x="131.9" y="101.4">L56</text>
<text x="153.2" y="101.4">L56&quot;</text>
<text x="174.8" y="101.3">L86</text>
<text x="196.1" y="101.3">L86&quot;</text>
<text x="92.5" y="107.1">L27</text>
<text x="113.7" y="107.1">L27&quot;</text>
<text x="131.9" y="107.1">L57</text>
<text x="153.2" y="107.1">L57&quot;</text>
<text x="174.8" y="107.1">L87</text>
<text x="196.1" y="107.1">L87&quot;</text>
<text x="92.5" y="112.8">L28</text>
<text x="113.7" y="112.8">L28&quot;</text>
<text x="131.9" y="112.9">L58</text>
<text x="153.2" y="112.9">L58&quot;</text>
<text x="174.8" y="112.8">L88</text>
<text x="196.2" y="112.8">L88'</text>
<text x="92.6" y="121.4">L31</text>
<text x="113.9" y="121.4">L31&quot;</text>
<text x="131.3" y="121.3">L61</text>
<text x="152.5" y="121.3">L61&quot;</text>
<text x="92.5" y="127.1">L32</text>
<text x="113.8" y="127.1">L32&quot;</text>
<text x="131.1" y="127">L62</text>
<text x="152.4" y="127">L62&quot;</text>
<text x="92.5" y="132.8">L33</text>
<text x="113.8" y="132.8">L33&quot;</text>
<text x="131.2" y="132.8">L63</text>
<text x="152.4" y="132.8">L63&quot;</text>
<text x="92.5" y="138.6">L34</text>
<text x="113.8" y="138.6">L34&quot;</text>
<text x="131.1" y="138.5">L64</text>
<text x="152.4" y="138.5">L64&quot;</text>
<text x="92.5" y="144.3">L35</text>
<text x="113.8" y="144.3">L35&quot;</text>
<text x="131.1" y="149.9">L66</text>
<text x="131.2" y="144.2">L65</text>
<text x="152.4" y="149.9">L66&quot;</text>
<text x="152.4" y="144.2">L65&quot;</text>
<text x="92.5" y="150">L36</text>
<text x="92.5" y="155.7">L37</text>
<text x="113.8" y="150">L36&quot;</text>
<text x="113.8" y="155.7">L37&quot;</text>
<text x="131.1" y="155.7">L67</text>
<text x="152.4" y="155.7">L67&quot;</text>
<text x="92.5" y="161.5">L38</text>
<text x="113.8" y="161.5">L38&quot;</text>
<text x="131.1" y="161.4">L68</text>
<text x="152.4" y="161.4">L68&quot;</text>
</g>
<g font-size="1.7" fill="#0e0e0e">
<text x="100.5" y="20.4">R3</text>
<text x="139.1" y="20.4">R4</text>
<text x="182.8" y="20.4">R5</text>
<text x="100.5" y="26.1">R6</text>
<text x="139.1" y="26.1">R7</text>
<text x="182.8" y="26.1">R8</text>
<text x="100.5" y="31.8">R9</text>
<text x="139.1" y="31.8">R10</text>
<text x="182.8" y="31.8">R11</text>
<text x="100.5" y="37.6">R12</text>
<text x="139.1" y="37.6">R13</text>
<text x="182.8" y="37.6">R14</text>
<text x="100.5" y="43.3">R15</text>
<text x="139.1" y="43.3">R16</text>
<text x="182.8" y="43.3">R17</text>
<text x="100.5" y="49">R18</text>
<text x="139.1" y="49">R19</text>
<text x="182.8" y="49">R20</text>
<text x="100.5" y="54.8">R21</text>
<text x="139.1" y="54.8">R22</text>
<text x="182.8" y="54.8">R23</text>
<text x="100.5" y="60.5">R24</text>
<text x="139.1" y="60.5">R25</text>
<text x="182.8" y="60.5">R26</text>
<text x="100.5" y="70.2">R27</text>
<text x="139.9" y="70.2">R28</text>
<text x="182.8" y="70.2">R29</text>
<text x="100.5" y="75.9">R30</text>
<text x="139.9" y="76">R31</text>
<text x="182.8" y="75.9">R32</text>
<text x="100.5" y="81.6">R33</text>
<text x="139.9" y="81.7">R34</text>
<text x="182.8" y="81.6">R35</text>
<text x="100.5" y="87.4">R36</text>
<text x="139.9" y="87.4">R37</text>
<text x="182.8" y="87.4">R38</text>
<text x="100.5" y="93.1">R39</text>
<text x="139.9" y="93.2">R40</text>
<text x="182.8" y="93.1">R41</text>
<text x="100.5" y="98.8">R42</text>
<text x="139.9" y="98.9">R43</text>
<text x="182.8" y="98.8">R44</text>
<text x="100.5" y="104.6">R45</text>
<text x="139.9" y="104.6">R46</text>
<text x="182.8" y="104.6">R47</text>
<text x="100.5" y="110.3">R48</text>
<text x="139.9" y="110.4">R49</text>
<text x="182.8" y="110.3">R50</text>
<text x="100.5" y="118.9">R51</text>
<text x="139.1" y="118.8">R52</text>
<text x="100.5" y="124.6">R53</text>
<text x="139.1" y="124.5">R54</text>
<text x="100.5" y="130.3">R55</text>
<text x="139.1" y="130.3">R56</text>
<text x="100.5" y="136.1">R57</text>
<text x="139.1" y="136">R58</text>
<text x="100.5" y="141.8">R59</text>
<text x="139.1" y="141.7">R60</text>
<text x="100.5" y="147.5">R61</text>
<text x="139.1" y="147.4">R62</text>
<text x="100.5" y="153.2">R63</text>
<text x="139.1" y="153.2">R64</text>
<text x="100.5" y="159">R65</text>
<text x="139.1" y="158.9">R66</text>
</g>
</svg>
